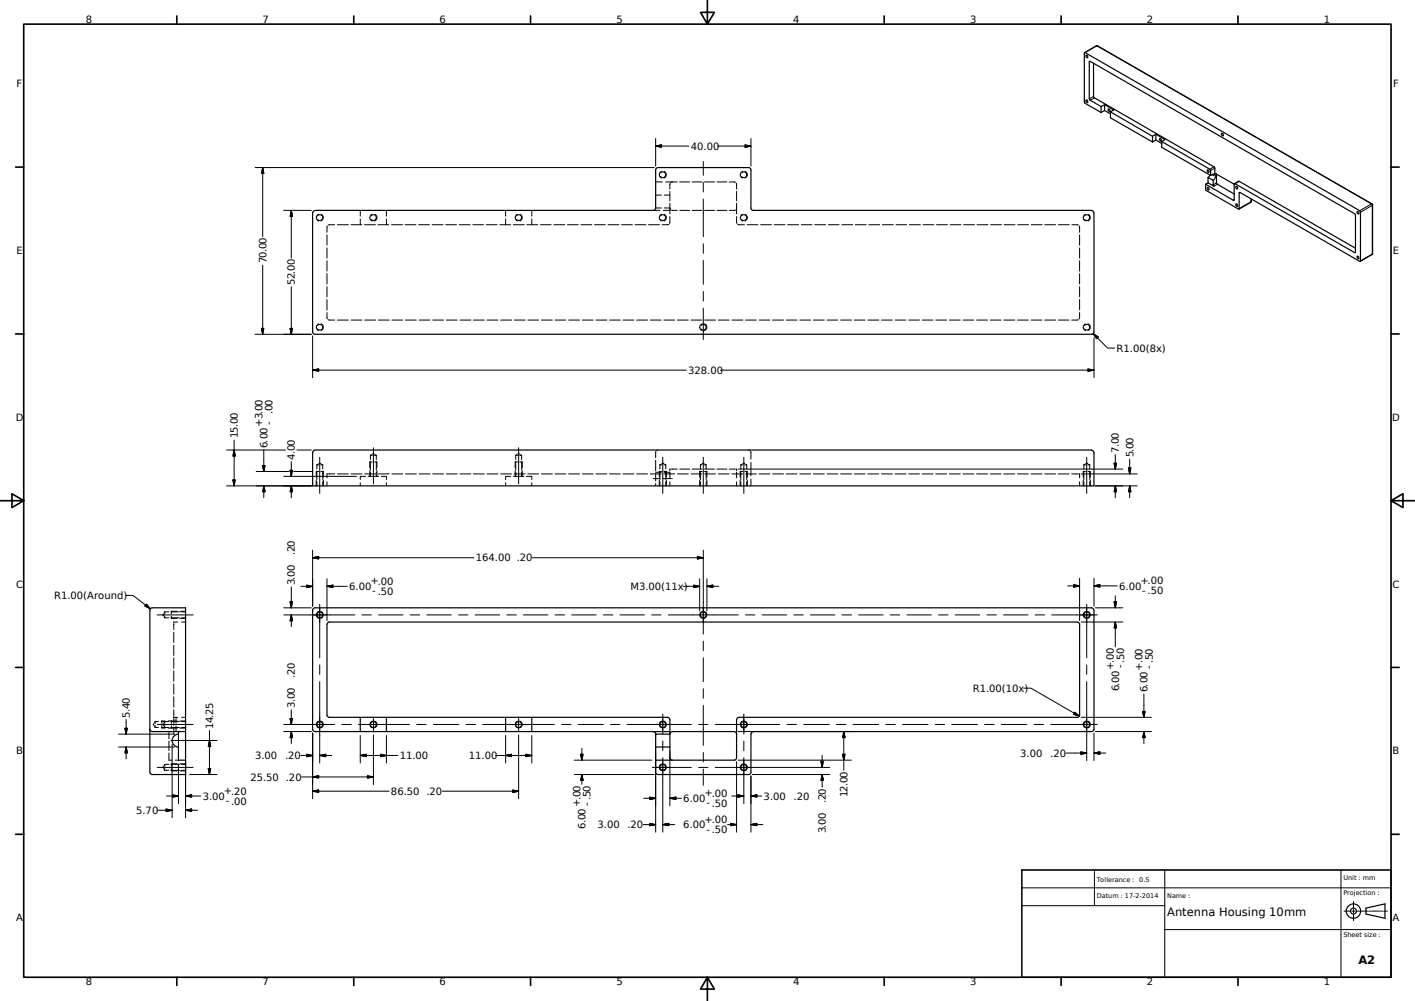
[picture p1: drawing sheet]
<svg xmlns="http://www.w3.org/2000/svg" width="594mm" height="420mm" viewBox="0 0 594 420" stroke-linecap="round" stroke-linejoin="round" font-family="sans-serif">
<g fill="none" stroke="#000" stroke-width=".5">
<path d="M460.3 19.2h.4l115.3 66.4 .3 .4M460.3 19.2l-4.9 2.9M459.1 26.6l.2 14.3 50.3 29.1 .4 .6v2.5l.3-.2 7.9 4.4M462.3 47.2l1.4-.8 2.5 1.4M462.3 47.2l-6.7-3.8-.4-.7 .2-20.7 115.5 66.4 .3 .7v20.4l-.3 .2-50.3-28.9-.4 .2-.1 6.8-13.8-7.9-.1-2.6M462.3 44.7l-4.8-2.7-.2-.5 .2-15.8 111.2 64 .4 .6-.1 15.7-50.5-28.9-.3 .2M463.7 43.9v2.5M465.3 45.8l.7 .3v.8l-.5-.2zM466.2 47l1.4-.8-3.9-2.3-1.4 .8v2.5M483.9 57.2l1.4-.8 3.9 2.2-1.5 .8M483.9 59.6l1.4-.8 2.4 1.4M483.9 57.2v2.4"/>
<path d="M483.9 57.2l-17.7-10.2v2.4l17.7 10.2M485.3 56.4v2.4M487.7 59.4l20.2 11.6 .4 .6M487.7 59.4v2.4l20.6 11.8v-2M512.8 56l.7 .2v.8l-.7-.4zM506.8 78.7l.7 .3v.7l-.5-.1zM507.2 74.5l2.1 1.2v1.9l.4 .6-2.5-1.4zM507.2 76.8l-1 .5 11.8 6.8 .2-6.8M508 73.5l-.8 1M509 73.3l.3 .2M509.3 73.5l.3-.1a1.23 1.23 0 0 1 .7 1.2 1.23 1.23 0 0 1-1 1.1M509.3 73.5v-.4l-1 .5"/>
<path d="M510.7 73.1l.2 4.1 7.3 4.3M518.3 77.1l2-1 48.8 28.1M132.2 88.4l-.7 .3-.3 .7v50M132.3 88.3h142l.7-.3 .3-.6v-16.1l.3-.7 .7-.3 38.4 .1 .6 .9v16.1l.3 .6 .7 .3h142M458.2 88.4l.7 .3 .3 .7M459.3 89.3v50.1M518.9 85.6l.6 .3v.8l-.5-.2zM525.3 84.5l-.2 .4-4.9 2.8M525.4 83.5v1M569.8 88.8l.6 .3v.7l-.4-.1zM576.3 86l-.1 20.6-5.1 3.1M569.8 107.6l.6 .3v.7l-.4-.2z"/>
<path d="M131.2 139.3l.3 .7 .8 .3h325.9l.7-.3 .3-.7M131.2 189.9l.3-.7 .8-.3 325.9 .1 .7 .2 .3 .7M131.2 189.9v14h328.1v-14M459.2 256.1l-.3-.7-.7-.3h-325.9l-1 .6-.1 50.4 .7 .9 91.4 .1M459.3 256.1v50M453.3 262.1v38M453.3 262.1l-.3-.7-.8-.3-314.3 .1-.6 .9 .1 38.4 .9 .6h12.9M62.9 306.1l.3 .7 .7 .3h14M74.9 307.1l.1 1a2.7 2.7 0 0 0-2.7 2.7 2.7 2.7 0 0 0 2.7 2.8l-.1 5.5h3v6h-14l-.7-.3-.3-.7v-68l.3-.7 .7-.3h14v64M162.2 301.1h118l.8 .3 .2 .7v5h-57.9M162.2 301.1v6M162.2 301.1h-11v6"/>
<path d="M212.3 301.1v6M223.3 301.1v6M274.3 307.1l.7 .3 .3 .7M275.3 319.1v-5.6h5.9l.1 4.6 .3 .7 .7 .3M275.3 313.6v-5.5h5.9v5.5M281.2 307.1l.1 1 .3-.7 .7-.3M282.3 307.1h26l.7 .3 .2 .7M309.2 302.1v16l-.6 .9-33.3 .1v5.4l1 .6 38.4-.1 .6-.9v-16M453.3 300.1l-.3 .7-.7 .3h-142l-.7 .3-.3 .7M459.2 306.1l-.3 .7-.6 .3h-142l-.7 .3-.3 .7M429 365.2h155v45h-155zM573.5 381.2l8-1.8v6l-8-1.8z"/>
<circle cx="456.3" cy="23.8" r=".55"/>
<circle cx="456.3" cy="42.6" r=".55"/>
<circle cx="487.3" cy="58.7" r=".54"/>
<circle cx="507.2" cy="71.9" r=".54"/>
<circle cx="519.3" cy="78.8" r=".55"/>
<circle cx="134.3" cy="258.1" r="1.24"/>
<circle cx="295.2" cy="258.1" r="1.25"/>
<circle cx="456.3" cy="258.1" r="1.24"/>
<circle cx="134.3" cy="304.1" r="1.24"/>
<circle cx="156.8" cy="304.1" r="1.24"/>
<circle cx="217.8" cy="304.1" r="1.24"/>
<circle cx="278.3" cy="304.1" r="1.24"/>
<circle cx="312.3" cy="304.1" r="1.24"/>
<circle cx="456.3" cy="304.1" r="1.24"/>
<circle cx="278.3" cy="322.1" r="1.24"/>
<circle cx="312.3" cy="322.1" r="1.24"/>
<circle cx="568.2" cy="382.4" r="1.24"/>
<circle cx="568.2" cy="382.4" r="3"/>
</g>
<g fill="none" stroke="#000" stroke-width=".42">
<path d="M460.3 19.2h.5M455.5 22.1l5-2.9 115.3 66.4-4.9 2.8M457.7 25.8l-.4 .2M275.3 58.1v11.7M315.3 58.1v11.7M459.1 40.5l-1.8 1M459.5 41.1l-1.8 1M107.1 70.3h167.6M110.3 70.3l.5 2.5h-1zM110.8 72.8l-.5-2.5v29.1M275.3 61.3l2.5-.5v1zM275.3 76.4h2.8"/>
<path d="M277.3 72.6l.2-.2a1.25 1.25 0 0 1 1.3-.2 1.25 1.25 0 0 1 .7 1.1l-.7 1.2h-.7l-.8-.5M277.8 60.8l-2.5 .5h13.9M277.8 71.9a1.47 1.47 0 0 0-1 1.4 1.47 1.47 0 0 0 1 1.4M278.7 71.9a1.46 1.46 0 0 1 1.1 1.4 1.46 1.46 0 0 1-1.1 1.4M279.5 76.4h4.8M281.4 76.8l-.2 2.6M282.3 76.4l-.6 .1M285.4 76.4h4.2M290.6 76.4h4.2M295.3 67.8v5.8M295.3 76.6v4M295.8 76.4h4.2"/>
<path d="M301 76.4h4.2M301.3 61.3h14l-2.5 .5M306.2 76.4l2.6 .1M309.1 76.8l.1 2.6M311.3 72.6l.2-.2a1.23 1.23 0 0 1 1.7 .1 1.23 1.23 0 0 1 0 1.7 1.23 1.23 0 0 1-1.7 .1l-.2-.3M311.8 71.9a1.44 1.44 0 0 0-1 1.4 1.44 1.44 0 0 0 1 1.4M312.7 71.9a1.45 1.45 0 0 1 1.1 1.4 1.45 1.45 0 0 1-1.1 1.4M312.8 60.8l2.5 .5-2.5 .5zM509.7 70l-1.8 1M510 70.6l-1.7 1M510.4 72.9l-.4 .2M510.7 76.8l-1.4 .8"/>
<path d="M511.1 77.3l-1.5 .9M520.3 76.1l-1.8 1M119.1 88.3h11.6M122.3 88.3l.5 2.6h-1zM122.8 90.9l-.5-2.6v20M133.3 90.7a1.22 1.22 0 0 1 1.3-.5 1.22 1.22 0 0 1 .9 1.2 1.23 1.23 0 0 1-.8 1.1 1.23 1.23 0 0 1-1.4-.4M133.8 89.9a1.47 1.47 0 0 0-1 1.5 1.47 1.47 0 0 0 1 1.4M134.7 89.9a1.48 1.48 0 0 1 1 1.5 1.48 1.48 0 0 1-1 1.4M137.3 95.3v2.2M137.3 98.6v4.3M137.4 94.8l-.1 .6M140.5 94.3l-2.7 .2"/>
<path d="M141.7 94.3h4.5M147.4 94.3h4.5M151.2 88.3v2.4M151.2 91.9v2.4M153 94.3h4.6M155.8 90.7a1.18 1.18 0 0 1 2 0 1.23 1.23 0 0 1-.2 1.6 1.23 1.23 0 0 1-1.6 0l-.2-.2M156.3 89.9a1.45 1.45 0 0 0-1 1.5 1.45 1.45 0 0 0 1 1.4M157.2 89.9a1.45 1.45 0 0 1 1.1 1.5 1.45 1.45 0 0 1-1.1 1.4M158.7 94.3h4.6M162.2 88.3v2.4M162.2 91.9v2.4M164.4 94.3h4.6"/>
<path d="M170 94.3h4.6M175.8 94.3h4.5M181.4 94.3h4.6M187.1 94.3h4.5M192.8 94.3h4.5M198.5 94.3h4.5M204.2 94.3h4.5M209.9 94.3h4.5M212.3 88.3v2.4M212.3 91.9v2.4M215.5 94.3h4.6M216.8 90.7l.2-.3a1.24 1.24 0 0 1 1.6 0 1.24 1.24 0 0 1 .2 1.6l-1.2 .6-.8-.5"/>
<path d="M217.3 89.9a1.48 1.48 0 0 0-1 1.5 1.48 1.48 0 0 0 1 1.4M218.2 89.9a1.48 1.48 0 0 1 1.1 1.5 1.48 1.48 0 0 1-1.1 1.4M221.2 94.3h4.5M223.3 88.3v2.4M223.3 91.9v2.4M226.9 94.3h4.5M232.5 94.3h4.6M238.2 94.3h4.6M243.9 94.3h4.6M249.6 94.3h4.5M255.3 94.3h4.5M261 94.3h4.5"/>
<path d="M266.6 94.3h4.6M272.3 94.3h4.6M274.3 88.3h2.8M275.3 81.9h2.4M275.3 87.3h2.4M277.3 90.7l.8-.6 .7 .1 .5 .5a1.25 1.25 0 0 1 0 1.3 1.25 1.25 0 0 1-1.2 .6l-.8-.5M277.8 89.9a1.47 1.47 0 0 0-1 1.5 1.47 1.47 0 0 0 1 1.4M278.4 88.3h2.8M278.7 89.9a1.46 1.46 0 0 1 1.1 1.5 1.46 1.46 0 0 1-1.1 1.4M278.9 81.9h2.3M278.9 87.3h2.3l.2 .6M280.8 94.2l-2.8 .1"/>
<path d="M281.2 80.4v3.9M281.2 85.3v4.5M281.2 90.9l-.1 2.9M281.7 88.2l2.6 .1M285.4 88.3h4.2M290.6 88.3h4.2M295.3 83.5v15.9M295.8 88.3h4.2M301 88.3h4.2M308.8 88.2l-2.6 .1M309.2 80.4v3.9M309.2 85.3v4.5"/>
<path d="M309.2 90.9l.2 2.9M309.2 87.4l-.1 .5M309.7 94.2l2.8 .1M311.3 90.7l.2-.3a1.23 1.23 0 0 1 1.7 .1 1.23 1.23 0 0 1 0 1.7 1.23 1.23 0 0 1-1.7 .1l-.2-.2M311.8 89.9a1.45 1.45 0 0 0-1 1.5 1.45 1.45 0 0 0 1 1.4M312.7 89.9a1.45 1.45 0 0 1 1.1 1.5 1.45 1.45 0 0 1-1.1 1.4M313.7 94.3h4.5M319.3 94.3h4.6M325.1 94.3h4.5M330.7 94.3h4.6M336.4 94.3h4.5M342.1 94.3h4.5"/>
<path d="M347.8 94.3h4.5M353.4 94.3h4.6M359.1 94.3h4.6M364.8 94.3h4.5M370.4 94.3h4.6M376.2 94.3h4.5M381.8 94.3h4.6M387.5 94.3h4.5M393.2 94.3h4.6M398.9 94.3h4.5M404.6 94.3h4.5M410.2 94.3h4.6"/>
<path d="M415.9 94.3h4.5M421.6 94.3h4.5M427.3 94.3h4.5M432.9 94.3h4.6M438.6 94.3h4.6M444.3 94.3h4.6M450 94.3l2.8 .2M453.1 94.8l.2 .6M453.3 95.3v2.2M453.3 98.6v4.3M455.3 90.7a1.22 1.22 0 0 1 1.4-.5 1.22 1.22 0 0 1 .8 1.2 1.25 1.25 0 0 1-.8 1.1 1.25 1.25 0 0 1-1.4-.4M455.8 89.9a1.47 1.47 0 0 0-1 1.5 1.47 1.47 0 0 0 1 1.4"/>
<path d="M456.7 89.9a1.48 1.48 0 0 1 1.1 1.5 1.48 1.48 0 0 1-1.1 1.4M518.2 83.9l-.4 .2M520.6 80.8l-.4 .2M525.2 83.4v1.3l-5 2.9M525.4 84.5l-.3 .5M571.2 89.1l4.9-2.9v20.5l-4.9 2.8M576 85.6l.1 .6 .2-.2M110.3 111.4v28.9l-.5-2.5M137.3 104.1v4.3M137.3 109.5v4.3M137.3 114.9v4.3M295.3 102.3v4"/>
<path d="M295.3 109.3v10.1M453.3 104.1v4.3M453.3 109.5v4.3M453.3 114.9v4.3M569.1 105.8l-.4 .2M576.3 106.5l-.3 .4M109.8 137.8h1l-.5 2.5zM121.8 137.8h1l-.5 2.5zM122.3 120.4v19.9l-.5-2.5M133.3 136.6l.2-.2a1.22 1.22 0 0 1 1.3-.2 1.22 1.22 0 0 1 .7 1.1l-.2 .7a1.25 1.25 0 0 1-2 0M133.8 135.9a1.47 1.47 0 0 0-1 1.4 1.47 1.47 0 0 0 1 1.4M134.7 135.9a1.47 1.47 0 0 1 1.1 1.4 1.47 1.47 0 0 1-1.1 1.4"/>
<path d="M137.3 120.3v4.3M137.3 125.7v4.4M137.3 131.2l.1 2.6M137.8 134.2l2.7 .1M141.7 134.3h4.5M147.4 134.3h4.5M153.1 134.3h4.6M158.8 134.3h4.6M164.5 134.3h4.6M170.2 134.3h4.6M176 134.3h4.5M181.7 134.3h4.5"/>
<path d="M187.4 134.3h4.6M193.1 134.3h4.6M198.8 134.3h4.5M204.5 134.3h4.5M210.2 134.3h4.5M215.9 134.3h4.6M221.6 134.3h4.6M227.3 134.3h4.6M233 134.3h4.6M238.8 134.3h4.5M244.5 134.3h4.5M250.2 134.3h4.6"/>
<path d="M255.9 134.3h4.5M261.6 134.3h4.5M267.3 134.3h4.5M273 134.3h4.6M278.7 134.3h4.6M284.4 134.3h4.6M290.1 134.3h4.6M294.3 136.6l.1-.2a1.23 1.23 0 0 1 1.3-.2 1.23 1.23 0 0 1 .8 1.1l-.7 1.2h-.7l-.8-.5M294.8 135.9a1.44 1.44 0 0 0-1.1 1.4 1.44 1.44 0 0 0 1.1 1.4M295.3 122.3v4M295.3 129.3v13.2M295.7 135.9a1.45 1.45 0 0 1 1.1 1.4 1.45 1.45 0 0 1-1.1 1.4"/>
<path d="M295.8 134.3h4.6M301.6 134.3h4.5M307.3 134.3h4.5M313 134.3h4.6M318.7 134.3h4.5M324.3 134.3h4.6M330.1 134.3h4.5M335.8 134.3h4.6M341.5 134.3h4.6M347.2 134.3h4.6M352.9 134.3h4.6M358.6 134.3h4.6"/>
<path d="M364.4 134.3h4.5M370.1 134.3h4.5M375.8 134.3h4.6M381.5 134.3h4.5M387.1 134.3h4.6M392.9 134.3h4.5M398.6 134.3h4.6M404.3 134.3h4.6M410 134.3h4.6M415.7 134.3h4.6M421.4 134.3h4.6M427.2 134.3h4.5"/>
<path d="M432.9 134.3h4.6M438.6 134.3h4.6M444.2 134.3h4.6M452.8 134.2l-2.8 .1M453.3 120.3v4.3M453.3 125.7v4.4M453.3 131.2v2.1M453.3 133.3l-.2 .5M455.3 136.6l.2-.2a1.24 1.24 0 0 1 1.3-.1 1.24 1.24 0 0 1 .7 1 1.24 1.24 0 0 1-.7 1.2 1.24 1.24 0 0 1-1.3-.2l-.2-.3M455.8 135.9a1.47 1.47 0 0 0-1 1.4 1.47 1.47 0 0 0 1 1.4M456.7 135.9a1.47 1.47 0 0 1 1.1 1.4 1.47 1.47 0 0 1-1.1 1.4M107.1 140.3h23.6"/>
<path d="M131.2 155.4l2.6-.5v.9zM131.2 140.9v17.6M133.8 154.9l-2.6 .5h156.9M302.5 155.4h156.8l-2.6 .4M456.7 154.9l2.6 .5-2.6 .4zM459 140.1l2.1 1.4-.7 .7zM459.3 141.8v16.7M461.1 141.5l-2.1-1.4 6 6h3M95.1 188.9h24.8M98.3 188.9l.4 2.5h-.9zM98.3 184.7v19.2M98.3 188.9l.4 2.5"/>
<path d="M107.6 197.9h13.7M110.3 195.4h1l-.5 2.5zM110.3 195.4l.5 2.5M110.7 188.8v9.1M119.1 199.9h15.1M121.8 197.4h1l-.5 2.5zM122.3 193.8v6.1l-.5-2.5M123.2 197.9h8M124.7 188.9h6M133 195.1h.8M133 195.1v1.8M133 197.8v3.5"/>
<path d="M133.5 194.9l-.5 .2M133.8 197.9h-1v2.4M133.8 194.6l.4-.3 .5 .3M134.2 191.9v15.2M134.4 199.9h15.3M134.7 195.1h.8M134.7 197.9h1.1v2.4M135.1 194.9l.4 .2M135.5 195.1v1.8M135.5 197.8v3.5M137.6 198.9h-.3v1.7M137.9 198.9h2.6"/>
<path d="M141.7 198.9h4.5M147.4 198.9h4.5M153.1 198.9h4.6M153.5 199.9h-2.3v1.4M154.5 199.9h4.4M155.3 197.5v2.4M155.5 191.1h.8M155.5 191.1v1.8M155.5 193.8v3.5M155.5 198.2v1.7M156 190.9l-.5 .2M156.3 193.9h-1v2.4"/>
<path d="M156.3 190.6l.5-.2 .4 .2M156.8 187.9v15.2M157.2 191.1h.8M157.3 193.9h.9v2.4M157.6 190.9l.4 .2M158 191.1v1.8M158 193.8v3.5M158 198.2v1.7M158.2 197.5v2.4M158.8 198.9h4.6M160.1 199.9h2.1v1.4M164.5 198.9h4.6"/>
<path d="M170.2 198.9h4.6M176 198.9h4.5M181.7 198.9h4.5M187.4 198.9h4.6M193.1 198.9h4.6M198.8 198.9h4.5M204.5 198.9h4.5M210.2 198.9h4.5M214.4 199.9h-2.1v1.4M215.6 199.9h4.4M215.9 198.9h4.6M216.3 197.5v2.4"/>
<path d="M216.5 191.1h.9M216.5 191.1v1.8M216.5 193.8v3.5M216.5 198.2v1.7M217 190.9l-.5 .2M217.3 193.9h-1v2.4M217.4 190.6l.3-.2 .5 .2M217.7 187.9v15.2M218.2 191.1h.8M218.2 193.9h1.1v2.4M218.6 190.9l.4 .2M219 191.1v1.8"/>
<path d="M219 193.8v3.5M219 198.2v1.7M219.3 197.5v2.4M221 199.9h2.3v1.4M221.6 198.9h4.6M227.3 198.9h4.6M233 198.9h4.6M238.8 198.9h4.5M244.5 198.9h4.5M250.2 198.9h4.6M255.9 198.9h4.5M261.6 198.9h4.5"/>
<path d="M267.3 198.9h4.5M273 198.9h4.6M275.3 198.2h2.4M275.3 193.2v4.4M275.3 198.7v3.2M275.4 189.4l-.1 2.7M276.3 188.9l-.5 .1M277.1 195.1h.8M277.1 195.1v1.8M277.1 197.8v3.5M277.4 194.9l-.3 .2M277.7 197.9h-.9v2.4"/>
<path d="M277.9 194.6l.3-.3 .5 .3M278.2 191.9v15.2M278.7 198.9h4.6M278.7 195.1h.8M278.8 197.9h1v2.4M278.9 198.2h2.3v2.4M279.1 194.9l.4 .2M279.5 195.1v1.8M279.5 197.8v3.5M281.6 196.9h-.4v.7M281.9 196.9h2.4M284.4 198.9h4.6"/>
<path d="M285.4 196.9h4.2M290.1 198.9h4.6M290.6 196.9h4.2M294.1 195.1h.7M294.1 195.1v1.8M294.1 197.8v3.5M294.4 194.9l-.3 .2M294.8 197.9h-1.1v2.4M294.8 194.6l.5-.3 .4 .3M295.3 191.9v15.2M295.6 195.1h.9M295.8 196.9h4.2"/>
<path d="M295.8 197.9h1v2.4M295.8 198.9h4.6M296.1 194.9l.4 .2M296.5 195.1v1.8M296.5 197.8v3.5M301 196.9h4.2M301.6 198.9h4.5M306.2 196.9h2.4M307.3 198.9h4.5M308.9 196.9h.3v.7M309.2 198.2v2.4M309.9 196.9h2.3"/>
<path d="M311 195.1h.8M311 195.1v1.8M311 197.8v3.5M311.5 194.9l-.5 .2M311.8 197.9h-1v2.4M311.8 194.6l.5-.3 .4 .3M312.3 191.9v15.2M312.4 196.9h143.8M312.7 195.1h.8M312.8 197.9h.9v2.4M313 198.9h4.6M313.1 194.9l.4 .2"/>
<path d="M313.5 195.1v1.8M313.5 197.8v3.5M314.3 188.9l.5 .1M315.2 189.4l.1 3.3M315.3 194.1v5.6M318.7 198.9h4.5M324.3 198.9h4.6M330.1 198.9h4.5M335.8 198.9h4.6M341.5 198.9h4.6M347.2 198.9h4.6M352.9 198.9h4.6"/>
<path d="M358.6 198.9h4.6M364.4 198.9h4.5M370.1 198.9h4.5M375.8 198.9h4.6M381.5 198.9h4.5M387.1 198.9h4.6M392.9 198.9h4.5M398.6 198.9h4.6M404.3 198.9h4.6M410 198.9h4.6M415.7 198.9h4.6M421.4 198.9h4.6"/>
<path d="M427.2 198.9h4.5M432.9 198.9h4.6M438.6 198.9h4.6M444.2 198.9h4.6M450 198.9h2.6M452.9 198.9h.4v1.7M453.9 198.9h2.3M455 195.1h.9M455 195.1v1.8M455 197.8v3.5M455.4 194.9l-.4 .2M455.7 197.9h-.9v2.4"/>
<path d="M455.9 194.6l.3-.3 .5 .3M456.2 191.9v15.2M456.4 198.9h21.1M456.4 196.9h15M456.7 195.1h.8M456.7 197.9h1.1v2.4M457.1 194.9l.4 .2M457.5 195.1v1.8M457.5 197.8v3.5M467.7 194.4h1.1l-.5 2.5zM468.2 190.8v6.1l-.5-2.5M473.8 196.4h1l-.5 2.5z"/>
<path d="M474.3 192.8v6.1l-.5-2.5M95.1 203.9h36.1M97.8 201.4h.9l-.4 2.6zM97.8 201.4l.5 2.6M110.8 203.9l.5 2.5h-1zM111.3 206.4l-.6-2.5v5M122.3 203.9l.5 2.5h-1zM122.8 206.4l-.5-2.5v5M132.8 201.5v2.4M133 202.2v1.7M135.5 202.2v1.7M135.8 201.5v2.4"/>
<path d="M137.3 202.2v1.7M151.2 202.6v1.3M162.2 202.6v1.3M212.3 202.6v1.3M223.3 202.6v1.3M274.3 200.9h2.8M275.3 202.9v1M276.8 201.5v2.4M277.1 202.2v1.7M278.4 200.9h3.2M279.5 202.2v1.7M279.8 201.5v2.4"/>
<path d="M281.2 202.2v1.7M281.9 200.9h.4M293.7 201.5v2.4M294.1 202.2v1.7M296.5 202.2v1.7M296.8 201.5v2.4M309.2 202.2v1.7M310.8 201.5v2.4M311 202.2v1.7M313.5 202.2v1.7M313.7 201.5v2.4M315.3 201.1v2.8"/>
<path d="M453.3 202.2v1.7M454.8 201.5v2.4M455 202.2v1.7M457.5 202.2v1.7M457.8 201.5v2.4M459.9 203.9h17.6M468.3 203.9l.5 2.5h-1.1zM468.8 206.4l-.6-2.5v5M474.3 203.9l.5 2.5h-1zM474.8 206.4l-.5-2.5v5M131.2 234.1l2.6-.5v1zM131.2 230.9v23.6"/>
<path d="M133.8 233.6l-2.6 .5h67.7M223.5 234.1h71.8l-2.5 .5M292.8 233.6l2.5 .5-2.5 .5zM295.3 230.9v35.2M52.8 249.9h3l7.3 5.6-2.3-1.1M61.5 253.6l1.6 1.9-2.3-1.1zM66 258.1h15.1M68.6 257.7l-.2 .4 .2 .4M68.9 258.9l.3 .4M69.2 256.8v.9M69.2 258.5v.8M69.2 256.8h1.7"/>
<path d="M69.2 259.3h1.7M69.2 256.8l-.3 .5M71.8 256.8h3.5M71.8 259.3h3.5M71.9 258.6v1h2.5M74.4 256.6h-2.5v1M75.6 256.6h2.3M75.6 259.6h2.3M76.2 256.8h1.7M76.2 259.3h1.7M119.1 258.1h29.9M119.1 255.1h11.6"/>
<path d="M121.8 252.6h1l-.5 2.5zM122.3 246.4v8.7l-.5-2.5M122.3 258.1l.5 2.5h-1zM126.3 246.1h4.9M128.8 245.6l2.5 .5-2.5 .5zM131.1 258.1h6.3M131.3 246.1l-2.5 .5M133.8 256.7a1.47 1.47 0 0 0-1 1.4 1.47 1.47 0 0 0 1 1.4M134.2 254.9v6.4M134.2 253.7v22.4M134.7 256.7a1.48 1.48 0 0 1 1.1 1.4 1.48 1.48 0 0 1-1.1 1.4M137.3 246.1l2.5-.5v1z"/>
<path d="M137.3 242.9v15.1M137.3 258.2v2.3M139.8 245.6l-2.5 .5h8.5M151.9 258.1h4M158.9 258.1h10.3M172.2 258.1h4M179.2 258.1h10.3M192.5 258.1h4M199.5 258.1h10.3M212.8 258.1h4M219.8 258.1h10.3M233 258.1h4"/>
<path d="M240 258.1h10.3M253.3 258.1h4M260.3 258.1h10.3M273.6 258.1h4M280.6 258.1h29.3M286.8 246.1h6.9l-2.4 .5M291.3 245.6l2.5 .5-2.5 .5zM293.7 242.9v13.6M294.8 256.7a1.45 1.45 0 0 0-1.1 1.4 1.45 1.45 0 0 0 1.1 1.4M295.3 254.9v6.4M295.7 256.7a1.45 1.45 0 0 1 1.1 1.4 1.45 1.45 0 0 1-1.1 1.4M296.8 246.1l2.5-.5v1z"/>
<path d="M296.8 242.9v13.6M299.3 245.6l-2.5 .5h4.9M313 258.1h3.9M320 258.1h10.3M333.2 258.1h4M340.2 258.1h10.3M353.5 258.1h4M360.5 258.1h10.3M373.8 258.1h4M380.7 258.1h10.3M394 258.1h4M401 258.1h10.3"/>
<path d="M414.3 258.1h4M421.3 258.1h10.3M434.6 258.1h4M441.6 258.1h19.1M448.2 245.9h5.1M450.8 245.4l2.5 .5-2.5 .5zM453.1 258.1h6.3M453.3 242.7v15.3M453.3 258.2v2.3M453.3 245.9l-2.5 .5M455.8 256.7a1.47 1.47 0 0 0-1 1.4 1.47 1.47 0 0 0 1 1.4M456.2 254.9v6.4"/>
<path d="M456.2 253.7v22.4M456.7 256.7a1.48 1.48 0 0 1 1.1 1.4 1.48 1.48 0 0 1-1.1 1.4M459.3 245.9l2.5-.5v1zM459.3 242.7v11.8M459.9 255.1h11.5M461.8 245.4l-2.5 .5h9.8M467.7 252.6h1.1l-.5 2.5zM468.2 250.1v5l-.5-2.5M73 261.7v2.6M73 265.3v4.4M73 270.8v4.3M73 276.2v4.3"/>
<path d="M74.6 261.1h-1.6v.3M76.3 261.1h1.6M122.8 260.6l-.5-2.5v5M134.2 279.1v4M295.3 269.1v4M295.3 276.1v10M453.9 261.1h2.3M456.2 279.1v4M456.4 261.1h15M468.3 261.1l.5 2.5h-1.1zM468.8 263.6l-.6-2.5v10.4M73 281.6v4.4"/>
<path d="M73 287.1v4.3M73 292.5v4.3M73 297.9v2.5M122.3 297.9v6.2l-.5-2.5M134.2 286.1v34.2M278.2 299.7v8.4M295.3 289.1v4M295.3 296.1v16.7M312.3 299.7v8.4M429.8 288.8h3l20.3 11.8-2.4-.8M451.2 298.9l1.9 1.7-2.4-.8zM456.2 286.1v33.2"/>
<path d="M479.7 298.6h1.1l-.5 2.5zM480.3 291.3v9.8l-.6-2.5M49.8 308.1h23.5M49.8 313.5h23.5M52.4 305.7h1.1l-.6 2.5zM52.4 305.7l.6 2.5M52.9 313.5l.6 2.5h-1.1zM52.9 302v6.1M53.5 316l-.6-2.5v5M64.7 303.7l-.3 .4 .3 .4M64.9 304.9l.3 .5M65.1 302.9v.8"/>
<path d="M65.1 304.5v.9M65.1 302.9h1.4M65.1 305.4h1.4M65.2 302.9l-.3 .4M66 304.1h15.1M67.8 302.9h3.1M67.8 305.4h3.1M67.9 304.6v1h1.4M68.6 303.7l-.2 .4 .2 .4M68.9 303.3l.3-.4v.8M69.2 304.5v.9l-.3-.5M69.3 302.6h-1.4v1"/>
<path d="M70.6 302.6h3.8M70.6 305.6h3.8M70.9 318.7v.4h1.4M70.9 307.1v.3M70.9 307.8v2.3M70.9 311.1v4M70.9 316.1v2.3M71.8 310.8h19.3M71.8 302.9h3.5M71.8 305.4h3.5M71.9 302.6v1M71.9 304.6v1"/>
<path d="M72.3 312.5v9.5M73 300.8v.6M73 301.7v2.8M73 305.7v2.4M73 301.1h1.6M73.6 319.1h1.3M73.9 301.1v2.4M73.9 304.7v2.4M74.9 307.6v6.4M75.6 302.6h2.3M75.6 305.6h2.3M76.2 302.9h1.7"/>
<path d="M76.2 305.4h1.7M76.3 301.1h1.6M77.9 319.7v2.3M87.9 310.8l.6 2.6h-1.1zM87.9 306.6v18.5l-.5-2.5M87.9 310.8l.6 2.6M119.1 304.1h21.4M119.1 307.1h11.6M121.8 301.6h1l-.5 2.5zM122.3 307.1l.5 2.5h-1zM122.8 309.6l-.5-2.5v5M126.3 317.1h4.9"/>
<path d="M128.8 316.6l2.5 .5-2.5 .5zM131.1 304.1h6.3M131.2 307.7v27.6M131.3 317.1l-2.5 .5M133.8 302.7a1.47 1.47 0 0 0-1 1.4 1.47 1.47 0 0 0 1 1.4M134.2 317.1l2.6-.5v1zM134.2 300.9v6.4M134.7 302.7a1.48 1.48 0 0 1 1 1.4 1.48 1.48 0 0 1-1 1.4M136.8 316.6l-2.6 .5h5M143.5 304.1h4M150.5 304.1h21.4M151.2 317.1l2.6-.5v1z"/>
<path d="M151.2 308.7v11.6M153.8 316.6l-2.6 .5h15.8M156.3 302.7a1.44 1.44 0 0 0-1 1.4 1.44 1.44 0 0 0 1 1.4M156.8 300.9v6.4M156.8 308.5v20.8M157.2 302.7a1.45 1.45 0 0 1 1.1 1.4 1.45 1.45 0 0 1-1.1 1.4M159.8 316.6l2.4 .5-2.4 .5zM162.2 308.7v11.6M162.2 317.1l-2.4 .5M174.9 304.1h4M181.9 304.1h10.7M195.6 304.1h4"/>
<path d="M202.6 304.1h30.1M208.1 317.1h15.2l-2.5 .5M212.3 317.1l2.5-.5v1zM212.3 308.7v11.6M214.8 316.6l-2.5 .5M217.3 302.7a1.47 1.47 0 0 0-1 1.4 1.47 1.47 0 0 0 1 1.4M217.7 300.9v6.4M217.7 308.5v26.8M218.2 302.7a1.48 1.48 0 0 1 1 1.4 1.48 1.48 0 0 1-1 1.4M220.8 316.6l2.5 .5-2.5 .5zM223.3 308.7v11.6M235.8 304.1h3.9"/>
<path d="M241.1 319.1h32.6M242.8 304.1h10.5M243.8 316.6h1l-.5 2.5zM244.3 314.1v5l-.5-2.5M256.3 304.1h4M263.3 304.1h27M275.1 304.1h6.3M275.3 315.1v6.9M277.8 302.7a1.47 1.47 0 0 0-1 1.4 1.47 1.47 0 0 0 1 1.4M278.2 300.9v6.4M278.2 318.9v6.4M278.2 311.1v4"/>
<path d="M278.2 318.1v31.2M278.7 302.7a1.46 1.46 0 0 1 1.1 1.4 1.46 1.46 0 0 1-1.1 1.4M281.2 315.1v6.9M293.3 304.1h3.9M295.3 315.8v4M300.3 304.1h27.1M309.1 304.1h6.4M309.2 319.7v2.3M309.9 319.1h2.3M309.9 307.1h2.3M311.8 302.7a1.44 1.44 0 0 0-1 1.4 1.44 1.44 0 0 0 1 1.4M312.3 300.9v6.4"/>
<path d="M312.3 318.9v6.4M312.3 311.1v4M312.3 318.1v19.2M312.4 319.1h45M312.4 307.1h45M312.7 302.7a1.45 1.45 0 0 1 1.1 1.4 1.45 1.45 0 0 1-1.1 1.4M330.5 304.1h3.9M337.4 304.1h10.8M344.7 319.6h.9l-.4 2.5zM345.2 317.1v5l-.5-2.5M351.2 304.1h3.9M353.8 316.6h1l-.5 2.5z"/>
<path d="M353.8 316.6l.5 2.5M354.3 307.1l.5 2.5h-1zM354.8 309.6l-.5-2.5v16.2M358.1 304.1h10.8M371.9 304.1h4M378.9 304.1h10.7M392.6 304.1h4M399.6 304.1h10.8M413.4 304.1h4M420.4 304.1h10.7M434.1 304.1h4M441.1 304.1h19.6"/>
<path d="M447.5 316.1h8.7l-2.4 .5M453.1 304.1h6.3M453.8 315.6l2.4 .5-2.4 .5zM453.9 301.1h2.3M455.8 302.7a1.47 1.47 0 0 0-1 1.4 1.47 1.47 0 0 0 1 1.4M456.2 300.9v6.4M456.4 301.1h27M456.7 302.7a1.48 1.48 0 0 1 1 1.4 1.48 1.48 0 0 1-1 1.4M459.3 316.1l2.5-.5v1zM459.3 307.7v11.6M459.3 316.1h4.9M459.9 307.1h23.5"/>
<path d="M461.8 315.6l-2.5 .5M480.3 307.1l.5 2.5h-1.1zM480.8 309.6l-.5-2.5v5M66 322.1h15.1M68.6 321.7l-.2 .4 .2 .4M68.9 322.9l.3 .4M69.2 320.8v.9M69.2 322.5v.8h1.7M69.2 320.8h1.7M69.2 320.8l-.3 .5M69.7 339.6l2.6 .5-2.6 .5zM69.9 334.1h5l-2.5 .5"/>
<path d="M71.8 320.8h3.5M71.8 323.3h3.5M71.9 322.6v1h2.5M72.3 322.2v21.1M72.4 333.6l2.5 .5-2.5 .5zM74.4 320.6h-2.5v1M74.9 320.7v1.3M74.9 322.2v15.1M75.6 320.6h2.3M75.6 323.6h2.3M76.2 320.8h1.7M76.2 323.3h1.7"/>
<path d="M77.9 334.1l2.6-.5v1zM77.9 322.2v21.1M79.6 325.1h11.5M80.5 333.6l-2.6 .5h6.4M80.5 339.6l-2.6 .5h5M87.4 322.6h1.1l-.6 2.5zM126.6 326.1h30.2l-2.6 .5M131.2 326.1l2.6-.5v1zM131.2 332.1l2.6-.5v1zM133.8 325.6l-2.6 .5M133.8 331.6l-2.6 .5h32.2M154.2 325.6l2.6 .5-2.6 .5z"/>
<path d="M185.7 332.1h32l-2.4 .5M215.3 331.6l2.4 .5-2.4 .5zM241.1 325.1h33.6M244.3 325.1l.5 2.5h-1zM244.8 327.6l-.5-2.5v4.1M270.2 335.1h5.1l-2.5 .5M272.8 334.6l2.5 .5-2.5 .5zM273.9 322.1h16.4M275.1 322.1h6.3M275.3 322.2v27.1M277.8 320.7a1.43 1.43 0 0 0-1 1.4 1.43 1.43 0 0 0 1 1.4M278.7 320.7a1.5 1.5 0 0 1 1.1 1.4 1.5 1.5 0 0 1-1.1 1.4"/>
<path d="M281.2 335.1l2.6-.5v1zM281.2 322.2v16M283.8 334.6l-2.6 .5h4.9M293.3 322.1h3.9M295.3 322.8v6.8M300.3 322.1h48.1M307.3 334.1h5l-2.6 .5M309.1 322.1h6.4M309.2 322.2v27.1M309.7 333.6l2.6 .5-2.6 .5zM311.8 320.7a1.41 1.41 0 0 0-1 1.4 1.41 1.41 0 0 0 1 1.4M312.7 320.7a1.5 1.5 0 0 1 1.1 1.4 1.5 1.5 0 0 1-1.1 1.4"/>
<path d="M315.3 334.1l2.5-.5v1zM315.3 325.7v23.6M315.8 325.1h32.6M317.8 333.6l-2.5 .5h4.5M345.2 325.1l.4 2.5h-.9zM345.6 327.6l-.4-2.5v5.3M66.1 340.1h6.2M72.3 340.1l-2.6 .5M77.9 340.1l2.6-.5v1zM270.1 346.1h5.2l-2.5 .5M272.8 345.6l2.5 .5-2.5 .5zM278.2 346.1l2.6-.5v1z"/>
<path d="M280.8 345.6l-2.6 .5h5.1M305.5 346.1h3.7l-2.4 .5M306.8 345.6l2.4 .5-2.4 .5zM315.3 346.1l2.5-.5v1zM317.8 345.6l-2.5 .5h5M429 372.7h155M459.5 365.2v15M489 365.2v45M563 365.2v45M568.3 378.4v2.7M584 365.2h-155v45M429 380.2h60"/>
<path d="M489 390.2h95M564.3 382.4h2.6M567.6 382.4h1.3M568.3 381.7v1.4M568.3 383.8v2.6M569.6 382.4h2.7M572.5 382.4h1.7M574.6 382.4h.8M575.8 382.4h3.4M579.6 382.4h.8M580.8 382.4h1.7"/>
</g>
<g fill="none" stroke="#000" stroke-width=".69">
<path d="M10 10.1h574v400.1h-574zM74.2 6.7v3.4M148.5 6.7v3.4M222.7 6.7v3.4M297 .2v9.9l-2.9-4.9h5.8l-2.9 4.9M371.2 6.7v3.4M445.5 6.7v3.4M519.7 6.7v3.4M6.5 70.1h3.5M584 70.1h3.4M6.5 140.2h3.5M584 140.2h3.4"/>
<path d="M0 210.2h10l-5-3v5.8l5-2.8M584 210.2l5 2.8v-5.8l-5 3h10M6.5 280.1h3.5M584 280.1h3.4M6.5 350.2h3.5M584 350.2h3.4M74.2 410.2v3.4M148.5 410.2v3.4M222.7 410.2v3.4M297 410.2l2.9 5h-5.8l2.9-5v10M371.2 410.2v3.4M445.5 410.2v3.4"/>
<path d="M519.7 410.2v3.4"/>
</g>
<g fill="#000">
<path d="M110.3 70.3l.5 2.5h-1zM275.3 61.3l2.5-.5v1zM312.8 60.8l2.5 .5-2.5 .5zM122.3 88.3l.5 2.6h-1zM109.8 137.8h1l-.5 2.5zM121.8 137.8h1l-.5 2.5zM131.2 155.4l2.6-.5v.9zM456.7 154.9l2.6 .5-2.6 .4zM459 140.1l2.1 1.4-.7 .7zM98.3 188.9l.4 2.5h-.9zM110.3 195.4h1l-.5 2.5zM121.8 197.4h1l-.5 2.5z"/>
<path d="M467.7 194.4h1.1l-.5 2.5zM473.8 196.4h1l-.5 2.5zM97.8 201.4h.9l-.4 2.6zM110.8 203.9l.5 2.5h-1zM122.3 203.9l.5 2.5h-1zM468.3 203.9l.5 2.5h-1.1zM474.3 203.9l.5 2.5h-1zM131.2 234.1l2.6-.5v1zM292.8 233.6l2.5 .5-2.5 .5zM61.5 253.6l1.6 1.9-2.3-1.1zM121.8 252.6h1l-.5 2.5zM128.8 245.6l2.5 .5-2.5 .5z"/>
<path d="M137.3 246.1l2.5-.5v1zM291.3 245.6l2.5 .5-2.5 .5zM296.8 246.1l2.5-.5v1zM450.8 245.4l2.5 .5-2.5 .5zM459.3 245.9l2.5-.5v1zM467.7 252.6h1.1l-.5 2.5zM122.3 258.1l.5 2.5h-1zM468.3 261.1l.5 2.5h-1.1zM451.2 298.9l1.9 1.7-2.4-.8zM479.7 298.6h1.1l-.5 2.5zM52.4 305.7h1.1l-.6 2.5zM52.9 313.5l.6 2.5h-1.1z"/>
<path d="M87.9 310.8l.6 2.6h-1.1zM121.8 301.6h1l-.5 2.5zM122.3 307.1l.5 2.5h-1zM128.8 316.6l2.5 .5-2.5 .5zM134.2 317.1l2.6-.5v1zM151.2 317.1l2.6-.5v1zM159.8 316.6l2.4 .5-2.4 .5zM212.3 317.1l2.5-.5v1zM220.8 316.6l2.5 .5-2.5 .5zM243.8 316.6h1l-.5 2.5zM344.7 319.6h.9l-.4 2.5zM353.8 316.6h1l-.5 2.5z"/>
<path d="M354.3 307.1l.5 2.5h-1zM453.8 315.6l2.4 .5-2.4 .5zM459.3 316.1l2.5-.5v1zM480.3 307.1l.5 2.5h-1.1zM72.4 333.6l2.5 .5-2.5 .5zM77.9 340.1l2.6-.5v1zM77.9 334.1l2.6-.5v1zM87.4 322.6h1.1l-.6 2.5zM131.2 326.1l2.6-.5v1zM131.2 332.1l2.6-.5v1zM154.2 325.6l2.6 .5-2.6 .5zM215.3 331.6l2.4 .5-2.4 .5z"/>
<path d="M244.3 325.1l.5 2.5h-1zM272.8 334.6l2.5 .5-2.5 .5zM281.2 335.1l2.6-.5v1zM309.7 333.6l2.6 .5-2.6 .5zM315.3 334.1l2.5-.5v1zM345.2 325.1l.4 2.5h-.9zM69.7 339.6l2.6 .5-2.6 .5zM272.8 345.6l2.5 .5-2.5 .5zM278.2 346.1l2.6-.5v1zM306.8 345.6l2.4 .5-2.4 .5zM315.3 346.1l2.5-.5v1z"/>
</g>
<g font-size="4.8">
<text x="490" y="384.5">Antenna Housing 10mm</text>
<text x="570.3" y="404.5">A2</text>
</g>
<g font-size="4.2">
<text x="36" y="9.8">8</text>
<text x="110.2" y="9.8">7</text>
<text x="184.5" y="9.8">6</text>
<text x="258.8" y="9.8">5</text>
<text x="333" y="9.8">4</text>
<text x="407.2" y="9.8">3</text>
<text x="481.5" y="9.8">2</text>
<text x="555.8" y="9.8">1</text>
<text x="7" y="36.7">F</text>
<text x="584.8" y="36.7">F</text>
<text x="290.1" y="62.8">40.00</text>
<text x="6.9" y="106.6">E</text>
<text x="584.8" y="106.6">E</text>
<text x="111.8" y="110.5" transform="rotate(-90 111.8 110.5)">70.00</text>
<text x="123.8" y="119.6" transform="rotate(-90 123.8 119.6)">52.00</text>
<text x="468.8" y="147.7">R1.00(8x)</text>
<text x="288.9" y="156.9">328.00</text>
<text x="114.4" y="173.8" transform="rotate(-90 114.4 173.8)">.00</text>
<text x="6.7" y="176.7">D</text>
<text x="110" y="179.1" transform="rotate(-90 110 179.1)">+3.00</text>
<text x="114.2" y="178.4" transform="rotate(-90 114.2 178.4)">-</text>
<text x="584.5" y="176.7">D</text>
<text x="99.8" y="183.9" transform="rotate(-90 99.8 183.9)">15.00</text>
<text x="112.3" y="188" transform="rotate(-90 112.3 188)">6.00</text>
<text x="469.8" y="190" transform="rotate(-90 469.8 190)">7.00</text>
<text x="123.7" y="193" transform="rotate(-90 123.7 193)">4.00</text>
<text x="475.8" y="192" transform="rotate(-90 475.8 192)">5.00</text>
<text x="123.8" y="233.1" transform="rotate(-90 123.8 233.1)">.20</text>
<text x="199.8" y="235.6">164.00 .20</text>
<text x="123.8" y="245.6" transform="rotate(-90 123.8 245.6)">3.00</text>
<text x="155.5" y="245.3">+.00</text>
<text x="478.8" y="245.1">+.00</text>
<text x="6.8" y="246.7">C</text>
<text x="22.7" y="251.5">R1.00(Around)</text>
<text x="146.6" y="247.6">6.00</text>
<text x="156.3" y="249.5">- .50</text>
<text x="264.7" y="247.6">M3.00(11x)</text>
<text x="469.9" y="247.4">6.00</text>
<text x="479.6" y="249.3">- .50</text>
<text x="584.6" y="246.7">C</text>
<text x="467.5" y="281.2" transform="rotate(-90 467.5 281.2)">+.00</text>
<text x="471.7" y="280.5" transform="rotate(-90 471.7 280.5)">- .50</text>
<text x="479.5" y="281.5" transform="rotate(-90 479.5 281.5)">+.00</text>
<text x="483.7" y="280.8" transform="rotate(-90 483.7 280.8)">- .50</text>
<text x="123.8" y="284.5" transform="rotate(-90 123.8 284.5)">.20</text>
<text x="408.5" y="290.4">R1.00(10x)</text>
<text x="469.8" y="290.1" transform="rotate(-90 469.8 290.1)">6.00</text>
<text x="481.8" y="290.4" transform="rotate(-90 481.8 290.4)">6.00</text>
<text x="123.8" y="297.1" transform="rotate(-90 123.8 297.1)">3.00</text>
<text x="54.5" y="301.2" transform="rotate(-90 54.5 301.2)">5.40</text>
<text x="89.5" y="305.9" transform="rotate(-90 89.5 305.9)">14.25</text>
<text x="6.8" y="316.7">B</text>
<text x="428.3" y="317.6">3.00</text>
<text x="440.9" y="317.6">.20</text>
<text x="584.7" y="316.7">B</text>
<text x="107.1" y="318.6">3.00</text>
<text x="119.7" y="318.6">.20</text>
<text x="167.8" y="318.6">11.00</text>
<text x="196.8" y="318.6">11.00</text>
<text x="105.2" y="327.6">25.50 .20</text>
<text x="85.1" y="335.6">3.00</text>
<text x="94" y="333.3">+.20</text>
<text x="164.1" y="333.6">86.50 .20</text>
<text x="295.8" y="334.3">+.00</text>
<text x="320.6" y="335.6">3.00</text>
<text x="333.2" y="335.6">.20</text>
<text x="355.8" y="334.6" transform="rotate(-90 355.8 334.6)">12.00</text>
<text x="57.1" y="341.6">5.70</text>
<text x="94.8" y="337.5">- .00</text>
<text x="243.4" y="338.9" transform="rotate(-90 243.4 338.9)">+.00</text>
<text x="247.7" y="338.1" transform="rotate(-90 247.7 338.1)">- .50</text>
<text x="286.9" y="336.6">6.00</text>
<text x="296.5" y="338.5">- .50</text>
<text x="346.7" y="337" transform="rotate(-90 346.7 337)">.20</text>
<text x="245.8" y="347.8" transform="rotate(-90 245.8 347.8)">6.00</text>
<text x="250.9" y="347.6">3.00</text>
<text x="263.4" y="347.6">.20</text>
<text x="286.9" y="347.6">6.00</text>
<text x="295.8" y="345.3">+.00</text>
<text x="296.5" y="349.6">- .50</text>
<text x="346.7" y="349.6" transform="rotate(-90 346.7 349.6)">3.00</text>
<text x="6.8" y="386.7">A</text>
<text x="584.6" y="386.7">A</text>
<text x="36" y="413.6">8</text>
<text x="110.2" y="413.6">7</text>
<text x="184.5" y="413.6">6</text>
<text x="258.8" y="413.6">5</text>
<text x="333" y="413.6">4</text>
<text x="407.2" y="413.6">3</text>
<text x="481.5" y="413.6">2</text>
<text x="555.8" y="413.6">1</text>
</g>
<g font-size="2.7">
<text x="460.5" y="370.1">Tollerance :</text>
<text x="478.3" y="370.1">0.5</text>
<text x="564" y="369.6">Unit : mm</text>
<text x="460.5" y="377.1">Datum : 17-2-2014</text>
<text x="490" y="377.1">Name :</text>
<text x="564" y="375.6">Projection :</text>
<text x="564" y="393.2">Sheet size :</text>
</g>
</svg>
